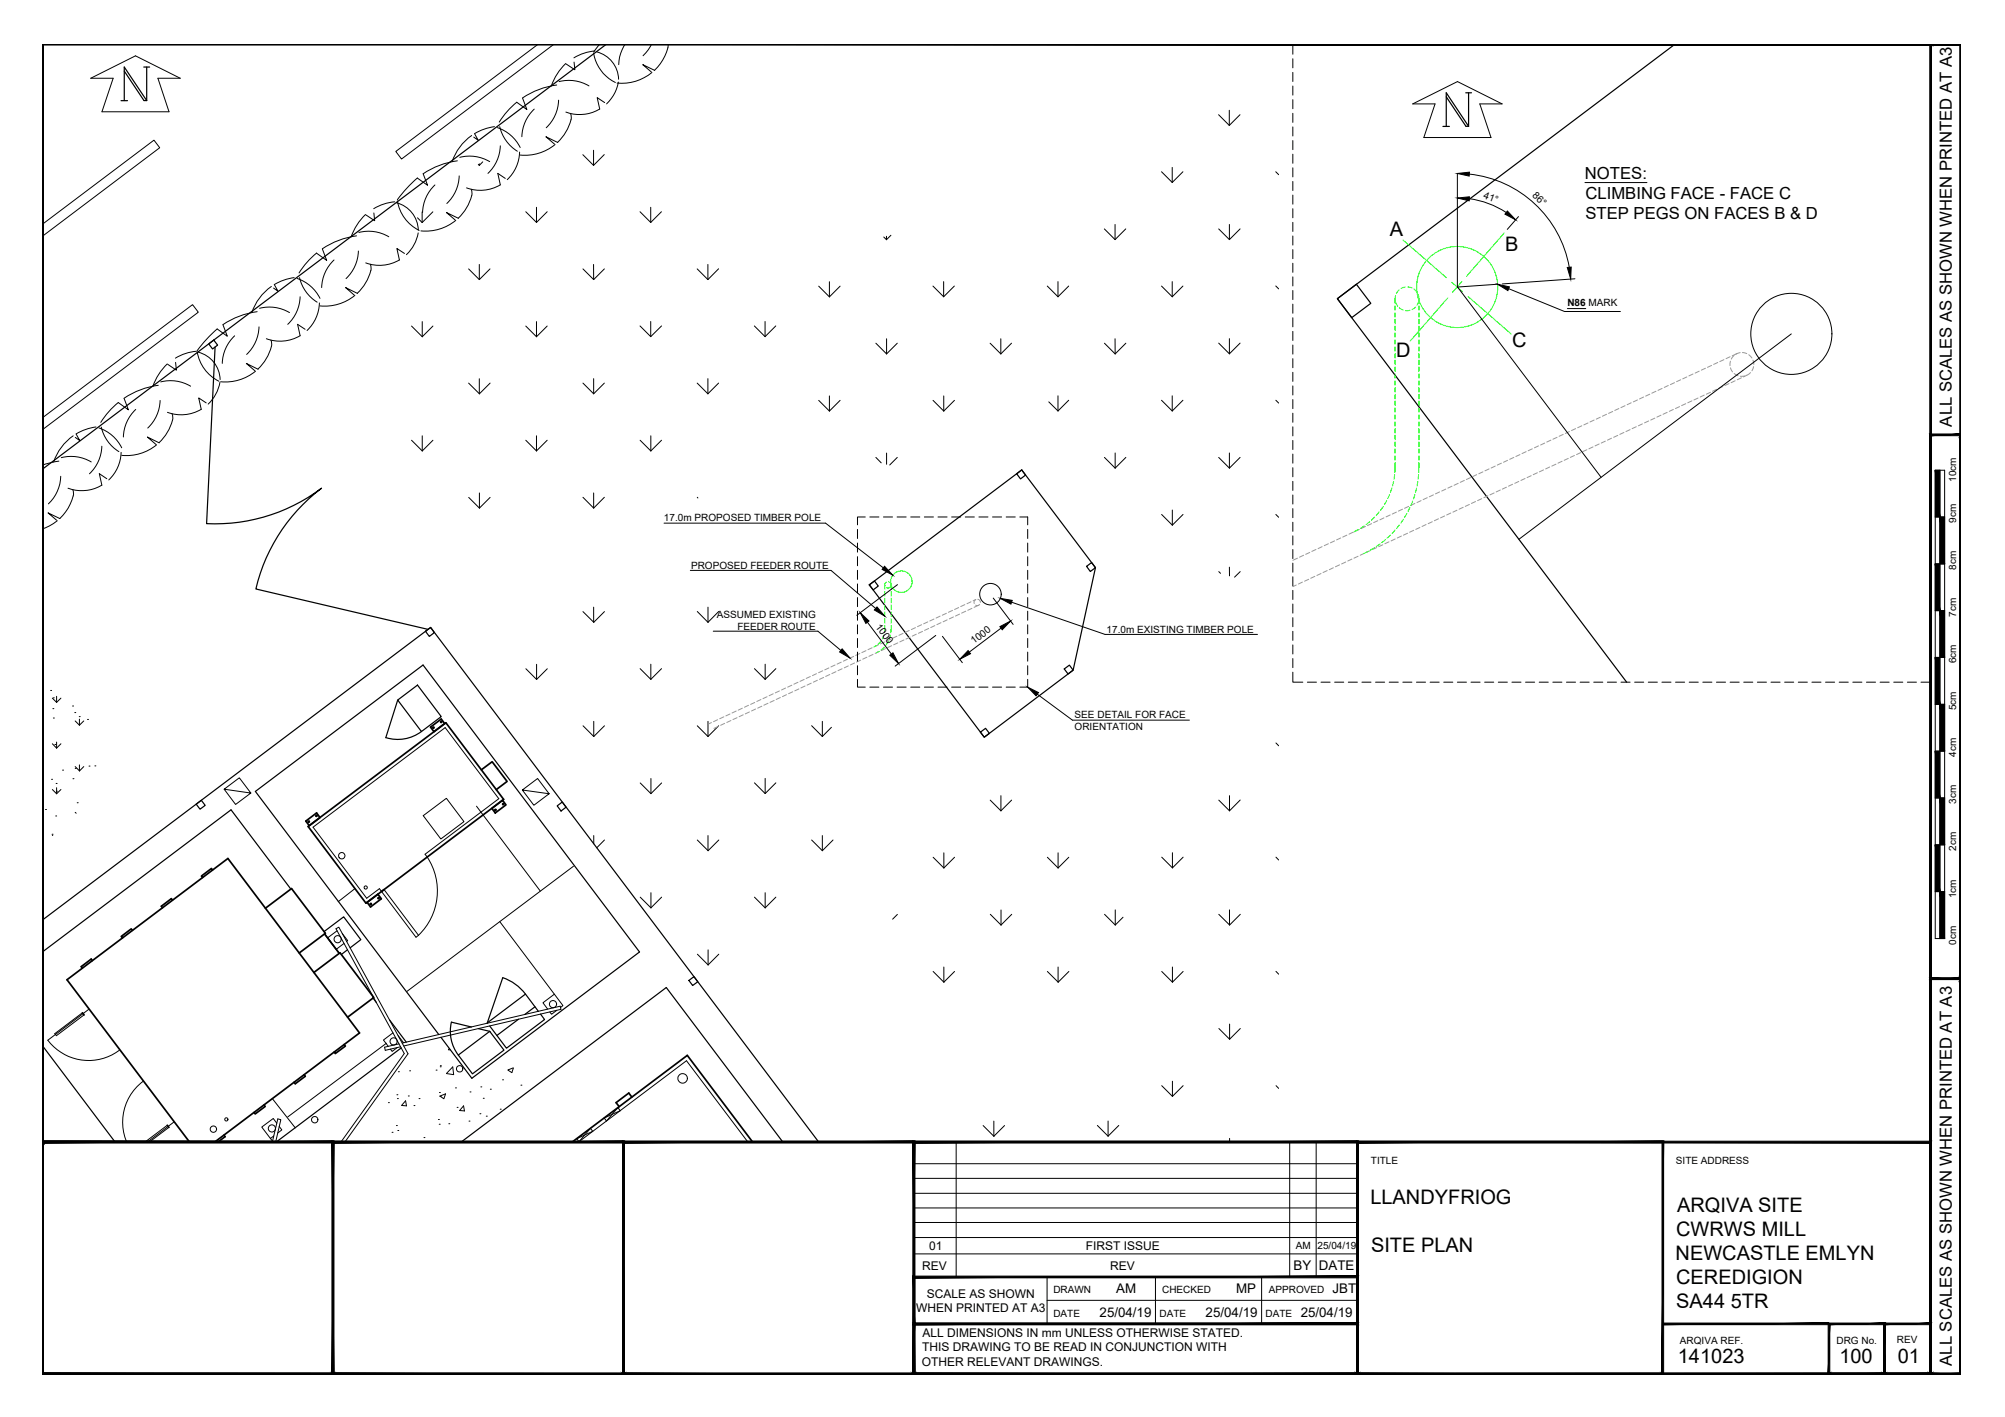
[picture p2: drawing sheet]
<svg xmlns="http://www.w3.org/2000/svg" width="420mm" height="297mm" viewBox="0 0 420 297" stroke-linecap="round" stroke-linejoin="round" font-family="sans-serif">
<!-- layer: LIGHTNING PROTECTION - EARTHING -->
<path d="M47 165.4l5.6 .8-2.4-3.2-3.2 2.4 2.4 3.2 3.2-2.4M99.9 169l13.3 17.8M109.5 165.6l5.6 .8-2.4-3.2-3.2 2.4 2.4 3.2 3.2-2.4M74.4 186.3l-3.5 2.7M104.7 193.2l11.5 15.2M120.2 181.6l-34.9 26.2M81 218.7l-20.7 15.4M56.7 238.7l.4 .5M57.1 230.3l4.8 6.1" fill="none" stroke="#000" stroke-width=".21"/>
<!-- layer: HATCH -->
<g fill="none" stroke="#000" stroke-width=".21">
<path d="M100.2 34.5l.2 .2M100.4 34.3v.4M101.2 33.9l-.8 .8M122.1 32.4l2.3 2.3M124.4 31.5v3.2M126.6 32.4l-2.2 2.3M243.4 36l2.2 2.2M245.6 35.1v3.2M247.9 36l-2.3 2.2M255.4 24l2.2 2.3M257.6 23.1v3.2M259.8 24l-2.2 2.3"/>
<path d="M267.3 36l.7 .6M87.5 45.7l1 1M88.5 44.4v2.3M90.7 44.4l-2.2 2.3M98.2 56.4l2.2 2.2M100.4 55.4v3.2M102.7 56.4l-2.3 2.2M110.2 44.4l2.2 2.2M112.4 43.5v3.1M114.7 44.4l-2.3 2.2M122.2 56.4l2.2 2.2M124.4 55.4v3.2"/>
<path d="M126.6 56.4l-2.2 2.2M134.1 44.4l2.3 2.2M136.4 43.5v3.1M138.6 44.4l-2.2 2.2M146.1 56.4l2.2 2.2M148.3 55.4v3.2M150.6 56.3l-2.3 2.3M171.6 60l2.2 2.2M173.8 59.1v3.1M176.1 60l-2.3 2.2M185.2 49.7l.6 .5M185.8 49.5v.7"/>
<path d="M186.7 49.3l-.9 .9M195.5 60l2.2 2.2M197.7 59v3.2M200 60l-2.3 2.2M219.5 60l2.2 2.2M221.7 59v3.2M224 60l-2.3 2.2M231.4 48l2.3 2.2M233.7 47.1v3.1M235.9 48l-2.2 2.2M243.4 60l2.2 2.2M245.6 59v3.2"/>
<path d="M247.9 60l-2.3 2.2M255.4 48l2.2 2.2M257.6 47.1v3.1M259.9 48l-2.3 2.2M267.3 59.9l.7 .7M86.2 68.3l2.3 2.3M88.5 67.4v3.2M90.7 68.3l-2.2 2.3M100.4 79.4v3.2M110.2 68.3l2.2 2.3M112.4 67.4v3.2M114.7 68.3l-2.3 2.3"/>
<path d="M124.4 79.4v3.2M134.1 68.3l2.3 2.3M136.4 67.4v3.2M138.6 68.3l-2.2 2.3M148.3 79.4v3.2M158.1 68.3l2.2 2.3M160.3 67.4v3.2M162.6 68.3l-2.3 2.3M183.5 71.9l2.3 2.3M185.8 71v3.2M188 71.9l-2.2 2.3M207.5 71.9l2.2 2.3"/>
<path d="M209.7 71v3.2M212 71.9l-2.3 2.3M231.4 71.9l2.3 2.3M233.7 71v3.2M235.9 71.9l-2.2 2.3M255.4 71.9l2.2 2.3M257.6 71v3.2M259.9 71.9l-2.3 2.3M86.2 92.3l2.3 2.2M88.5 91.4v3.1M90.7 92.3l-2.2 2.2M98.2 80.3l2.3 2.3 2.2-2.3"/>
<path d="M110.2 92.3l2.2 2.2M112.4 91.4v3.1M114.7 92.3l-2.3 2.2M122.2 80.3l2.2 2.3M126.6 80.3l-2.2 2.3M134.1 92.3l2.3 2.2M136.4 91.4v3.1M138.6 92.3l-2.2 2.2M146.1 80.3l2.2 2.3M150.6 80.3l-2.3 2.3M171.6 83.9l2.2 2.3M173.8 83v3.2"/>
<path d="M176.1 83.9l-2.3 2.3M183.5 95.9l1.2 1.1M185.8 95v2.3M188 95.9l-1.6 1.6M195.5 83.9l2.3 2.3M197.8 83v3.2M200 83.9l-2.2 2.3M219.8 84.2l1.9 1.9M221.7 83v3.1M224 83.9l-2.3 2.2M231.4 95.9l2.3 2.2M233.7 95v3.1"/>
<path d="M235.9 95.9l-2.2 2.2M243.4 83.9l2.2 2.2M245.6 83v3.1M247.9 83.9l-2.3 2.2M255.4 95.9l2.2 2.2M257.6 95v3.1M259.9 95.9l-2.3 2.2M267.4 83.9l.6 .6M98.2 104.3l2.3 2.2M100.5 103.3v3.2M102.7 104.3l-2.2 2.2M122.2 104.2l2.2 2.3"/>
<path d="M124.4 103.3v3.2M126.6 104.2l-2.2 2.3M146.1 104.2l.1 .2M243.4 107.8l2.3 2.3M245.7 106.9v3.2M247.9 107.8l-2.2 2.3M255.4 119.8l.4 .4M257.6 118.9v1.8M259.9 119.8l-1.2 1.2M267.4 107.8l.6 .6M112.4 139.3v3.1M122.2 128.2l2.2 2.3"/>
<path d="M124.4 127.3v3.2M126.7 128.2l-2.3 2.3M136.4 139.2v3.2M146.1 128.2l2.3 2.3M148.4 127.3v3.2M150.6 128.2l-2.2 2.3M160.3 139.2v3.2M10.6 144.7h.1M11 155.9l.9 .9M11 146.3l.9 .9M11.1 148.5h.1M11.2 146.3h.1"/>
<path d="M11.2 150.5h.1M11.5 156.1h.1M11.9 146v1.2M11.9 155.6v1.2M12.8 146.3l-.9 .9M12.8 155.9l-.9 .9M15.2 148h.1M15.7 149.4h.1M15.8 151.1l.8 .9M16.6 150.2h.1M16.6 150.7v1.3M17.6 151.1l-1 .9"/>
<path d="M18.3 150.8h.1M110.2 140.2l2.2 2.2M114.7 140.2l-2.3 2.2M122.2 152.1l2.2 2.3M124.4 151.2v3.2M126.7 152.1l-2.3 2.3M134.1 140.2l2.3 2.2M138.6 140.2l-2.2 2.2M146.1 152.1l2.3 2.3M148.4 151.2v3.2M150.6 152.1l-2.2 2.3M158.1 140.2l2.2 2.2"/>
<path d="M162.6 140.2l-2.3 2.2M170.1 152.1l2.2 2.3M172.3 151.2v3.2M174.2 152.5l-1.9 1.9M267.4 155.7l.6 .6M9.5 169.7h.1M10.8 163.4h.1M10.9 174.9h.1M11 175.1l.1 .1M11 165.5l.9 .9M11.7 171h.1M11.8 164.2h.1"/>
<path d="M11.8 165.9h.1M11.9 165.1v1.3M12.8 165.5l-.9 .9M13.1 161.4h.1M15.3 163.2h.1M15.8 161.1h.1M15.8 170.3l.2 .2M15.8 160.7l.9 .9M16.2 168.3h.1M16.6 160.3v1.3M17.6 160.7l-.9 .9M18.7 160.6h.1"/>
<path d="M19.9 160.5h.1M88.7 171l4.8-3.7 3.7 4.9-4.8 3.7zM124.4 175.2v1.7M126.7 176.1l-1.6 1.6M134.2 164.1l2.2 2.3M136.4 163.2v3.2M138.6 164.1l-2.2 2.3M146.1 176.1l2.3 2.2M148.4 175.2v3.1M150.6 176.1l-2.2 2.2M158.1 164.1l2.2 2.2M160.3 163.2v3.1"/>
<path d="M162.6 164.1l-2.3 2.2M170.1 176.1l2.2 2.2M172.3 175.2v3.1M174.6 176.1l-2.3 2.2M195.5 179.7l2.3 2.2M197.8 178.8v3.1M200 179.7l-2.2 2.2M207.5 167.7l2.2 2.3M209.7 166.8v3.2M212 167.7l-2.3 2.3M219.5 179.7l2.2 2.2M221.7 178.8v3.1"/>
<path d="M224 179.7l-2.3 2.2M243.4 179.7l2.3 2.2M245.7 178.8v3.1M247.9 179.7l-2.2 2.2M255.4 167.7l2.2 2.3M257.6 166.8v3.2M259.9 167.7l-2.3 2.3M267.4 179.7l.6 .6M134.2 188.1l2.2 2.2M136.4 187.1v3.2M138.6 188.1l-2.2 2.2M148.4 199.1v3.2"/>
<path d="M158.1 188.1l2.2 2.2M160.3 187.1v3.2M162.6 188.1l-2.3 2.2M188.1 191.7l-1 1M207.5 191.7l2.3 2.2 2.2-2.2M209.8 190.8v3.1M231.5 191.7l2.2 2.2M233.7 190.7v3.2M235.3 192.3l-1.6 1.6M255.4 191.7l2.3 2.2M257.6 190.7v3.2M259.9 191.7l-2.2 2.2"/>
<path d="M94.2 219.8l-.2 .2 .4 .1M146.1 200l2.3 2.3M150.6 200l-2.2 2.3M195.5 203.6l2.3 2.3M197.8 202.7v3.2M200 203.6l-2.2 2.3M219.5 203.6l2.2 2.3 2.3-2.3M221.7 202.7v3.2M243.4 203.6l2.3 2.3M245.7 202.7v3.2M247.9 203.6l-2.2 2.3M255.4 215.6l2.3 2.2"/>
<path d="M257.7 214.7v3.1M259.9 215.6l-2.2 2.2M267.4 203.6l.6 .6M81.4 231.1h.1M82.2 237.4h.1M83.1 235.9h.1M83.2 229.5h.1M83.3 230.3h.1M83.4 237h.1M83.5 224.7h.1M85 230.8l.2 1-1-.1zM85.6 229.7h.1"/>
<path d="M85.8 224.5h.1M86.7 231.8h.1M87.8 230.3h.1M88.8 238.5h.1M91.4 224.3h.1M91.9 234.7h.1M92 235.7h.1M92.1 229h.1M92.2 229.8l1.2-.5-.4 1zM92.2 229.8h.1M92.3 223.6h.1M92.3 223.4h.1"/>
<path d="M93.6 225l1.3-1.3 .2 1.6-1.5-.3M94.1 235.6h.1M95.4 228h.1M95.8 232.1h.1M97.3 232.9l-1-.1 .8-1 .2 1.1M98.3 235h.1M98.5 228.9h.1M100.6 233.5h.1M100.8 227.8h.1M101.3 230.2h.1M101.9 234h.1M102.8 228.3h.1"/>
<path d="M104.8 232.5h.1M105.3 226.4h.1M107.5 223.9l-1.1 .4 .9 .6 .3-1M109.2 227.5h.1M206 235.9l2.3 2.3M208.3 235v3.2M210.5 235.9l-2.2 2.3M230 235.9l2.2 2.3M232.2 235v3.2M234.4 235.9l-2.2 2.3M243.4 227.6l2.3 2.2M245.7 226.7v3.1"/>
<path d="M247.9 227.6l-2.2 2.2M257.7 238.6v.8M267.4 227.6l.6 .6"/>
</g>
<!-- layer: FENCE PLAN -->
<g fill="none" stroke="#000" stroke-width=".25">
<path d="M127.1 9.3l-118.2 89M351 9.3l-70.7 53.3 60.6 80.4M43.7 72.1l1.1-.8 .8 1-1.1 .9zM45.1 72.7l-1.8 37.1a37 37 0 0 0 24.1-7.5 37 37 0 0 0-13.8 21.2l36.1 8.4M280.3 62.6l3.9-3 3.1 4-4 3zM213 99.3l1.1-.8 .8 1.1-1 .8zM227.7 118.7l1.1-.8 .8 1.1-1.1 .8zM89.2 132.3l1-.8 .8 1.1-1 .8zM182.2 122.6l31.9-24.1 15.5 20.5-4.7 21.5-18.6 14zM182.2 122.6l1-.8 .9 1.1-1.1 .8zM205.5 153.5l1-.8 .8 1-1 .8zM223 140.2l1.1-.8 .8 1.1-1.1 .8z"/>
<path d="M41.1 168.6l1.1-.8 .8 1-1.1 .8zM116.8 168.9l1-.8 .8 1.1-1 .8zM8.9 192.8l81.3-61.3 81.3 107.9M144.4 205.5l1-.8 .8 1.1-1.1 .8z"/>
</g>
<!-- layer: FOUNDATIONS -->
<path d="M60.9 186.4l-12.5-16.6-39.5 29.7M67.9 195.3l4.1-3.1 3.6 4.8-2.2 1.7M68 195.8l3.1 4M72.8 199.1l-1.3 1M8.9 219.3l15.2 20.1M78.2 209.2l.7 1M81.6 213.8l3.5 4.7M84.1 219.7l-26.2 19.7M92 216.9l-38.5-51 35.2-26.5 45.3 60.2-35.1 26.4-6.5-8.6M96.7 239.4l42.9-32.4 24.4 32.4" fill="none" stroke="#000" stroke-width=".25"/>
<!-- layer: WALL EXTERNAL -->
<g fill="none" stroke="#000" stroke-width=".36">
<path d="M93.2 151.7l-.7-1-2.3 1.7 .7 1M64.1 172.1l2.2-1.7 .8 1-2.3 1.7zM64.6 173.2l28.8-21.7 12.1 16.1-28.8 21.7zM100.9 161.4l2.2-1.7 3.2 4.1-2.3 1.7M103.1 169.5l2.2-1.8 .7 1-2.2 1.7zM27.8 195l-.3-.3-2.1 1.6 .3 .3M36.1 188.7l-.2-.3-2.1 1.6 .2 .3M44.5 182.4l-.2-.3-2.1 1.5 .2 .4M55.6 190.4l5.5-4.1 7.1 9.3-5.5 4.2M68 195.8l3.1 4M76.9 189.1l2.3-1.6 .7 .9-2.3 1.7zM80.5 186.5l-.5 .4"/>
<path d="M17.3 212.3l.3 .4M19.4 201.4l-.3-.4-2.1 1.6 .3 .3M65.8 203.9l5.5-4.2 7 9.4-5.5 4.1M72.1 218.9l.3 .4-2.1 1.6-.3-.4M35.1 235.9l.3 .4M39.7 239.4l-25.7-34 33.8-25.4 27.5 36.5-30.3 22.9M46.9 238l.3 .3-1.5 1.1M55.3 231.6l.3 .3-2.1 1.6-.3-.3M63.7 225.3l.3 .3-2.1 1.6-.3-.3M119.9 239.4l24.1-18.2 13.7 18.2M132.4 230l-.6-.9-2.7 2 .7 .9"/>
<circle cx="90.8" cy="152.5" r=".12"/>
<circle cx="92.5" cy="151.3" r=".12"/>
<circle cx="64.7" cy="172.2" r=".12"/>
<circle cx="66.3" cy="171" r=".12"/>
<circle cx="103.8" cy="169.8" r=".12"/>
<circle cx="105.4" cy="168.6" r=".12"/>
<circle cx="77.7" cy="189.5" r=".12"/>
<circle cx="79.3" cy="188.3" r=".12"/>
</g>
<!-- layer: DUCTS -->
<g fill="none" stroke="#000" stroke-width=".21">
<circle cx="71.6" cy="179.4" r=".67"/>
<circle cx="76.6" cy="186" r=".33"/>
<circle cx="44.7" cy="236.7" r=".67"/>
<circle cx="47.4" cy="234.7" r=".33"/>
<circle cx="66" cy="234.7" r=".66"/>
<circle cx="96.3" cy="224" r=".67"/>
<circle cx="143" cy="226.1" r="1"/>
</g>
<!-- layer: WALL INTERNAL -->
<path d="M89.5 179.7l-.4-.6 15.4-11.7-11.2-14.9-27.7 20.9 11.2 14.9 2.7-2 .5 .6M120.9 238.7l.4 .6 2.4-2.8 .5 .7zM121.3 239.4l22.6-17 12.8 17M126.6 234.4l.5 .6 2.4-2.8 .5 .6z" fill="none" stroke="#000" stroke-width=".21"/>
<!-- layer: DOORS WINDOWS -->
<path d="M89.5 179.7a12.9 12.9 0 0 1-1.8 16.4M80.5 186.5l7.2 9.6-.5 .4-7.2-9.6M17.3 212.3l-5.8 4.4 .3 .4 5.8-4.4M18.6 211.6l-8.6 6.5a10.7 10.7 0 0 0 15 2.1M30 226.7a10.7 10.7 0 0 0-3.4 12.7M35.1 235.9l-4.7 3.5M35.4 236.3l-4.1 3.1M36.4 235.2l-5.5 4.2" fill="none" stroke="#000" stroke-width=".21"/>
<!-- layer: CABINET -->
<path d="M83.3 146.7l4.2-3.1 5 6.6-4.2 3.2zM83.3 146.7l-2.5 7.9M88.3 153.3a8.3 8.3 0 0 1-7.4 1.3M98.8 215.3l-4.2-1a8.3 8.3 0 0 0 1.4 6.9M100.2 215.6l2.4 .6M108.7 213.7l-4.6 3.4M110.1 208.4a10 10 0 0 0-4.7-3.5l-3.3 9.5M112.1 211.1l-2.1 1.6M112.8 212l-2.7-3.6-7.9 6.1M113.3 212.6l.8 1.1-8 6-3.5-4.6M96 221.2l6.6-5 3 3.9-6.6 5z" fill="none" stroke="#000" stroke-width=".25"/>
<!-- layer: GANTRY -->
<g fill="none" stroke="#000" stroke-width=".21">
<path d="M70.6 195.1l-1.9 1.5 1.7 2.4 1.7-1.2M71.7 195.7l1.2 1.5-.3 .2M82.3 216.5l-1.9 1.5 1 1.4M83.3 219.6l-1.1 .8-.4-.5M83.4 217.1l1.2 1.5M83.6 218.8l-3 .7 .1 .7 3.2-.8M84.3 218.7l33.1-7.8 .1 .7-32.9 7.7M116.7 211.8l-1.1 .8-.4-.5M117.5 211.2l.5-.4-1.8-2.4-2.4 1.8 1 1.3M57.1 239.4l1.1-4.9 .7 .2-1.1 4.7M58 235.5l-.7-1-2.5 1.8 1.9 2.4 .7-.6M58.5 236.1l.6 .8-.9 .6"/>
<path d="M71.5 239.4l13.2-18.5-14.3-26.2 .6-.3 14.5 26.5-13.2 18.5"/>
<circle cx="70.8" cy="196.9" r=".75"/>
<circle cx="82.5" cy="218.3" r=".75"/>
<circle cx="115.9" cy="210.5" r=".75"/>
<circle cx="57" cy="236.5" r=".75"/>
</g>
<!-- layer: LANDSCAPING -->
<g fill="none" stroke="#000" stroke-width=".21">
<path d="M116.7 17.8a16.8 16.8 0 0 0-7.2 2.7l.9 2.5-2.1-1.6a16.3 16.3 0 0 0-3.7 4.2M117.2 17.1a8.2 8.2 0 0 1 6.2 .9M118.5 13.3a11.8 11.8 0 0 0-3 4.7M120.3 13l.2 1.6-1.9-1.2M124.4 11.1a8.5 8.5 0 0 0 4.6 6.2M124.7 10.7l-2 .3-2.4 1.1M125.1 10.9a6.1 6.1 0 0 1 4.5 5.7M125.7 9.3l-1.3 1.6M129.6 17.2l-.7 2.2-.8 1.2-1 1.2M131 9.3l-.3 .4a8.4 8.4 0 0 0-1 3.8M136.5 9.3l-.7 1.2-1 1.2M136.6 15.2a9.9 9.9 0 0 1-7.3 2.2"/>
<path d="M137.2 14.8l-2.5-1.3 1.8 1.6M140 9.3a8.8 8.8 0 0 1-2.9 5.5M87.5 37.3a27.6 27.6 0 0 0-4.2 4.6M91.1 38.8a8.2 8.2 0 0 0-2.5 5.8M95.8 33.7a16.8 16.8 0 0 0-7.1 2.7l.9 2.4-2.1-1.5M96.2 36.9a8.2 8.2 0 0 1-2.6 5.8M96.3 33a8.2 8.2 0 0 1 6.3 .9M98.7 39.7l.2 .3a6.9 6.9 0 0 1-1.9 4.7l-1 1M98.8 28.4a10.8 10.8 0 0 0-4.1 5.5M99.4 28l.8 1.4-.9-.7M103.6 26.6l-2.4 .6-1.7 .8M104.2 26.8a8.2 8.2 0 0 1 4.8 4.1"/>
<path d="M104.7 26.6a8.2 8.2 0 0 0 3.7 5.1M104.8 30.6a8.2 8.2 0 0 1-2.5 5.7M105.9 37.4l-1.6-1.1 .6 2.4a8.2 8.2 0 0 1-7.1 .7M108.9 31.9a8.2 8.2 0 0 1-2.6 5.8M111.9 22.9a8.2 8.2 0 0 0-2.5 5.8M116.3 30.3a10 10 0 0 1-7.3 2.2M116.9 29.9l-2.5-1.2 1.8 1.5M117.1 21a8.2 8.2 0 0 1-2.6 5.8M119.5 23.8l.2 .3a6.9 6.9 0 0 1-1.9 4.7l-1 1M126.7 21.5l-1.6-1 .6 2.4a8.2 8.2 0 0 1-7.1 .6M61.6 58.2l-2.4 .6-1.7 .9 .8 1.3-1-.6M62.3 58.4a8.2 8.2 0 0 1 4.8 4.1"/>
<path d="M62.8 58.2a8.2 8.2 0 0 0 3.7 5.1M67.5 52.2l1 2.4-2.2-1.6a16.8 16.8 0 0 0-3.6 4.2M70 54.5a8.2 8.2 0 0 0-2.6 5.8M74.7 49.4a16.8 16.8 0 0 0-7.1 2.8M75.1 52.6a8.2 8.2 0 0 1-2.6 5.8M75.2 48.7a8.2 8.2 0 0 1 6.3 .9M76.6 45a11.8 11.8 0 0 0-3 4.6M77.6 55.4l.1 .3a6.9 6.9 0 0 1-1.9 4.7l-.9 1.1M78.3 44.6l.2 1.7-1.8-1.2M82.7 42.3l-2.6 .6-1.8 .8M83.1 42.5a6.1 6.1 0 0 1 4.6 5.7M83.3 42.1a8.4 8.4 0 0 0 4.5 6.2"/>
<path d="M84.8 53.1l-1.6-1 .5 2.4a8.2 8.2 0 0 1-7.1 .6M87.6 48.8l-.7 2.2-.7 1.3-1 1.1M95.5 46.2a10 10 0 0 1-7.3 2.2M96.1 45.8l-2.5-1.2 1.8 1.5M35 76.3a11.8 11.8 0 0 0-3 4.7M36.8 76l.2 1.6-1.9-1.2M41.2 73.6l-2.6 .6-1.8 .9M41.3 73.7a8.4 8.4 0 0 0 4.6 6.2M41.6 73.8a6.1 6.1 0 0 1 4.5 5.8M49.2 70.4a8.2 8.2 0 0 0-2.6 5.8M53.5 77.8a10 10 0 0 1-7.3 2.2M53.9 65.3a16.5 16.5 0 0 0-7.2 2.8l.9 2.4-2.1-1.6a27.6 27.6 0 0 0-4.2 4.6"/>
<path d="M54.1 77.4l-2.5-1.2 1.8 1.5M54.3 68.5a8.2 8.2 0 0 1-2.6 5.8M54.4 64.6a8.2 8.2 0 0 1 6.3 .9M56.8 71.3l.1 .3a6.9 6.9 0 0 1-1.9 4.7l-.9 1.1M56.9 60.1a10.8 10.8 0 0 0-4.1 5.4M62.9 62.2a8.2 8.2 0 0 1-2.6 5.8M63.9 69l-1.5-1 .5 2.4a8.2 8.2 0 0 1-7.1 .6M66.9 63.5a8.2 8.2 0 0 1-2.6 5.8M74.4 61.9a10 10 0 0 1-7.3 2.2M74.9 61.5l-2.5-1.2 1.8 1.5M12.3 96.7l-3.4 .8M12.7 99.8a8.3 8.3 0 0 1-2.6 5.8"/>
<path d="M12.8 95.9a8.2 8.2 0 0 1 6.3 .9M15.3 91.4a10.8 10.8 0 0 0-4.1 5.4M15.9 91l.8 1.4-.9-.7M20.1 89.5l-2.4 .6-1.7 .9M20.7 89.7a8.2 8.2 0 0 1 4.8 4.2M21.2 89.5a8.2 8.2 0 0 0 3.7 5.2M21.3 93.5a8.2 8.2 0 0 1-2.6 5.8M25.4 94.8a8.2 8.2 0 0 1-2.6 5.8M26 83.5l.9 2.4-2.1-1.5a16.8 16.8 0 0 0-3.7 4.1M28.4 85.8a8.2 8.2 0 0 0-2.5 5.8M32.8 93.2a10 10 0 0 1-7.3 2.3M33.2 80.8a16.8 16.8 0 0 0-7.2 2.7"/>
<path d="M33.4 92.8l-2.5-1.2 1.8 1.6M33.6 83.9a8.2 8.2 0 0 1-2.6 5.8M33.7 80.1a8.2 8.2 0 0 1 6.2 .9M36 86.7l.2 .4a6.9 6.9 0 0 1-1.9 4.7l-1 1M43.2 84.5l-1.6-1.1 .6 2.4a8.2 8.2 0 0 1-7.1 .6M46.1 80.1l-.7 2.2-.8 1.3-1 1.1M12 109.2a9.7 9.7 0 0 1-3.1 1.6M12.6 108.7l-2.5-1.2 1.8 1.6M15.2 102.6l.2 .7v.7M15.3 104a9.8 9.8 0 0 1-2.8 4.7M22.4 100.4l-1.6-1.1 .5 2.4a8.2 8.2 0 0 1-7 .6"/>
</g>
<!-- layer: KERB TRACK ROAD -->
<path d="M112.8 9.3l-29.9 22.5 1.2 1.5 32-24M8.9 47l23.4-17.6 1.2 1.6-24.6 18.5M8.9 87.5l31.5-23.6 1.2 1.5-32.7 24.6" fill="none" stroke="#000" stroke-width=".21"/>
<!-- layer: TOWER MAST -->
<g fill="none" stroke="#000" stroke-width=".21">
<circle cx="375.4" cy="70" r="8.5"/>
<circle cx="207.6" cy="124.6" r="2.25"/>
</g>
<!-- layer: PROPOSED OTHER USER 1 -->
<g fill="none" stroke="#0f0" stroke-width=".21">
<circle cx="305.4" cy="60.2" r="8.5"/>
<circle cx="188.9" cy="121.9" r="2.25"/>
</g>
<!-- layer: PROPOSED OTHER USER 2 ANCILLARY -->
<g fill="none" stroke="#989898" stroke-width=".21">
<path d="M352.2 79.6l-.9 .4M353.5 79l-.9 .4M354.8 78.4l-.9 .4M356.1 77.8l-.9 .4M357.4 77.2l-.9 .4M358.7 76.6l-.9 .4M360 76l-.9 .4M361.3 75.4l-.9 .4M362.5 74.8l-.8 .4M362.6 75.7l-.1 .9M362.6 77.1l.5 .9M363.4 74.5l-.6 .8"/>
<path d="M363.4 78.3l.8 .5M363.6 79.8l-.8 .4M364 74.1l-1 .5M364.7 73.9l-.9 .4M364.9 79.2l-.8 .4M365.1 73.9l.9 .2M365.6 78.8l-.9 .1M366.5 74.4l.6 .7M366.8 78.1l-1.5 .9M367.3 75.5l.2 .9M367.5 76.9l-.4 .8M309.4 99.5l-.8 .4"/>
<path d="M310.8 98.9l-.9 .4M312 98.3l-.8 .4M313.3 97.7l-.8 .4M314.6 97.1l-.8 .4M315.9 96.5l-.8 .4M317.2 95.9l-.8 .4M318.5 95.3l-.8 .4M319.8 94.7l-.9 .4M320.9 99.7l-.9 .4M321.1 94.1l-.9 .4M322.2 99.1l-.9 .4M322.4 93.5l-.9 .4"/>
<path d="M323.5 98.5l-.9 .4M323.7 92.9l-.9 .4M324.7 97.9l-.8 .4M325 92.3l-.9 .4M326.1 97.3l-.9 .4M326.3 91.7l-.9 .4M327.3 96.7l-.8 .4M327.6 91.1l-.9 .4M328.6 96.1l-.8 .4M328.9 90.5l-.9 .4M329.9 95.5l-.8 .4M330.2 89.9l-.9 .4"/>
<path d="M331.2 94.9l-.8 .4M331.5 89.3l-.9 .4M332.5 94.3l-.8 .4M332.8 88.7l-.9 .4M333.8 93.7l-.8 .4M334.1 88.1l-.9 .4M335.1 93.1l-.9 .4M335.4 87.5l-.9 .4M336.4 92.5l-.9 .4M336.7 86.8l-.9 .4M337.7 91.9l-.8 .4M338 86.3l-.9 .4"/>
<path d="M339 91.3l-.9 .4M339.2 85.6l-.8 .4M340.3 90.7l-.9 .4M340.5 85l-.8 .4M341.6 90.1l-.9 .4M341.8 84.4l-.8 .4M342.9 89.5l-.9 .4M343.1 83.8l-.8 .4M344.2 88.9l-.9 .4M344.4 83.2l-.8 .4M345.5 88.2l-.9 .4M345.7 82.6l-.8 .4"/>
<path d="M346.8 87.7l-.9 .4M347 82l-.9 .4M348.1 87l-.9 .4M348.3 81.4l-.9 .4M349.4 86.4l-.9 .4M349.6 80.8l-.9 .4M350.7 85.8l-.9 .4M350.9 80.2l-.9 .4M352 85.2l-.9 .4M353.3 84.6l-.9 .4M354.5 84l-.8 .4M355.8 83.4l-.8 .4"/>
<path d="M357.1 82.8l-.8 .4M358.4 82.2l-.8 .4M359.7 81.6l-.8 .4M361 81l-.8 .4M362.3 80.4l-.9 .4M271.9 117l-1 .5M273.2 116.4l-.9 .4M274.5 115.8l-.9 .4M275.8 115.2l-.9 .4M277.1 114.6l-.9 .4M278.1 119.6l-.9 .4M278.4 114l-.9 .4"/>
<path d="M279.4 119l-.8 .4M279.7 113.4l-.9 .4M280.7 118.4l-.8 .4M281 112.8l-.9 .4M282 117.8l-.9 .4M282.2 112.2l-.8 .4M283.3 117.2l-.9 .4M283.5 111.6l-.8 .4M284.6 116.6l-.9 .4M284.8 111l-.8 .4M285.9 116l-.9 .4M286.1 110.4l-.8 .4"/>
<path d="M287.2 115.4l-.9 .4M287.4 109.8l-.8 .4M288.5 114.8l-.9 .4M288.7 109.2l-.8 .4M289.8 114.2l-.9 .4M290 108.6l-.8 .4M291.1 113.6l-.9 .4M291.3 108l-.8 .4M292.4 113l-.9 .4M292.6 107.4l-.9 .4M293.7 112.4l-.9 .4M293.9 106.7l-.9 .4"/>
<path d="M295 111.8l-.9 .4M295.2 106.2l-.9 .4M296.3 111.2l-.9 .4M296.5 105.5l-.9 .4M297.5 110.6l-.8 .4M297.8 104.9l-.9 .4M298.8 110l-.8 .4M299.1 104.3l-.9 .4M300.2 109.4l-.9 .4M300.4 103.7l-.9 .4M301.4 108.8l-.8 .4M301.7 103.1l-.9 .4"/>
<path d="M302.7 108.2l-.8 .4M303 102.5l-.9 .4M304 107.5l-.8 .5M304.3 101.9l-.9 .4M305.3 107l-.8 .4M305.6 101.3l-.9 .4M306.6 106.3l-.8 .4M306.9 100.7l-.9 .4M307.9 105.7l-.8 .5M308.2 100.1l-.9 .4M309.2 105.1l-.9 .4M310.5 104.5l-.9 .4"/>
<path d="M311.8 103.9l-.9 .4M313.1 103.3l-.9 .4M314.4 102.7l-.9 .4M315.7 102.1l-.9 .4M317 101.5l-.9 .4M318.3 100.9l-.9 .4M319.6 100.3l-.9 .4M175 139.4l-.9 .4M176.3 138.8l-.9 .4M177.6 138.2l-.9 .4M177.8 139.6l-.9 .4M178.9 137.6l-.9 .4"/>
<path d="M179.1 139l-.9 .4M180.2 137l-.9 .4M180.4 138.4l-.9 .4M181.5 136.4l-.9 .4M181.7 137.8l-.9 .4M182.8 135.8l-.9 .4M183 137.2l-.9 .4M184.1 135.2l-.9 .4M184.2 136.6l-.8 .4M185.4 134.6l-.9 .4M185.5 136l-.8 .4M186.7 134l-.9 .4"/>
<path d="M186.8 135.4l-.8 .4M187.9 133.4l-.8 .4M188.1 134.8l-.8 .4M189.2 132.8l-.8 .4M189.4 134.2l-.8 .4M190.5 132.2l-.8 .4M190.7 133.6l-.8 .4M191.8 131.6l-.8 .4M192 132.9l-.8 .5M193.1 131l-.8 .4M193.3 132.4l-.8 .4M194.4 130.4l-.8 .4"/>
<path d="M194.6 131.7l-.9 .4M195.7 129.8l-.9 .4M195.9 131.1l-.9 .5M197 129.2l-.8 .4M197.2 130.5l-.9 .4M198.3 128.6l-.9 .4M198.5 129.9l-.9 .4M199.6 128l-.9 .4M199.8 129.3l-.9 .4M200.9 127.4l-.9 .4M201.1 128.7l-.9 .4M202.2 126.7l-.9 .4"/>
<path d="M202.4 128.1l-.9 .4M203.5 126.2l-.9 .4M203.7 127.5l-.9 .4M204.5 125.7a.63 .63 0 0 0-.3 .8M204.5 125.7l-.6 .2M204.9 125.6l.4 .2 .2 .5M205.1 126.9l-1 .4M205.3 126.7a.63 .63 0 0 1-.8 .2M271.6 122.6l-.7 .4M272.9 122l-.8 .4M274.2 121.4l-.8 .4M275.5 120.8l-.8 .4"/>
<path d="M276.8 120.2l-.8 .4M149.1 151.5l-.6 .2M150.4 150.9l-.9 .4M150.6 152.3l-1 .4M151.7 150.3l-.9 .4M151.9 151.6l-.9 .4M153 149.7l-.9 .4M153.2 151l-.9 .4M154.3 149.1l-.9 .4M154.5 150.5l-.9 .3M155.6 148.5l-.9 .4M155.8 149.8l-.9 .4"/>
<path d="M156.9 147.8l-.9 .5M157 149.2l-.8 .4M158.2 147.3l-.9 .4M158.3 148.6l-.8 .4M159.5 146.6l-.9 .4M159.6 148l-.8 .4M160.7 146.1l-.8 .4M160.9 147.4l-.8 .4M162 145.4l-.8 .4M162.2 146.8l-.8 .4M163.3 144.8l-.8 .4M163.5 146.2l-.8 .4"/>
<path d="M164.6 144.2l-.8 .4M164.8 145.6l-.8 .4M165.9 143.6l-.8 .4M166.1 145l-.8 .4M167.2 143l-.8 .4M167.4 144.4l-.9 .4M168.5 142.4l-.9 .4M168.7 143.8l-.9 .4M169.8 141.8l-.9 .4M170 143.2l-.9 .4M171.1 141.2l-.8 .4M171.3 142.6l-.9 .4"/>
<path d="M172.4 140.6l-.9 .4M172.6 142l-.9 .4M173.7 140l-.9 .4M173.9 141.4l-.9 .4M175.2 140.8l-.9 .4M176.5 140.2l-.9 .4"/>
</g>
<g fill="none" stroke="#0f0" stroke-width=".21">
<path d="M294 50.3l9.1 7.9M304.2 59.2l2.3 2M306.3 59l-1.9 2.3M315.2 48.9l-7.9 9M292.3 62.6v1M292.3 64.1v.9M292.3 65.5v1M292.3 66.9v1M292.3 68.4v.9M292.3 69.8v.9M292.3 71.2v1M292.3 72.6v1"/>
<path d="M292.3 74.1v.9M292.3 75.5v1M292.3 76.9v1M292.3 78.4v.9M292.3 79.8v1M292.4 61.9v1M292.4 63.4l.5 .8M293.2 60.7l-.6 .8M293.2 64.5l.9 .5M294.5 60.2l-.9 .3M295 60.2l.9 .2M295.5 65l-1 .1"/>
<path d="M296.3 60.6l.7 .7M296.7 64.3l-.8 .6M297.2 61.7l.2 1.9M297.3 63.1l-.3 .9M297.4 64.1v.9M297.4 65.5v1M297.4 66.9v1M297.4 68.4v.9M297.4 69.8v.9M297.4 71.2v1M297.4 72.6v1M297.4 74.1v.9"/>
<path d="M297.4 75.5v1M297.4 76.9v1M297.4 78.4v.9M297.4 79.8v1M303.4 62.4l-7.9 9.1M307.6 62.1l9.1 7.9M292.3 99.5l-.2 1M292.3 96.9v2.1M292.3 81.2v1M292.3 82.7v.9M292.3 84.1v.9M292.3 85.5v1"/>
<path d="M292.3 86.9v1M292.3 88.4v.9M292.3 89.8v1M292.3 91.2v1M292.3 92.7v.9M292.3 94.1v.9M292.3 95.5v1M297.3 99.5l-.1 .9M297.4 96.9l-.1 2.1M297.4 81.2v1M297.4 82.7v.9M297.4 84.1v.9"/>
<path d="M297.4 85.5v1M297.4 86.9v1M297.4 88.4v.9M297.4 89.8v1M297.4 91.2v1M297.4 92.7v.9M297.4 94.1v.9M297.4 95.5v1M284.7 111l-1 .5M285.9 110.2l-.8 .5M286.8 115.5l-1 .5M287 109.4l-.7 .6"/>
<path d="M288 114.8l-.8 .5M288.1 108.4l-.7 .7M289 107.3l-.6 .7M289.2 114l-.8 .6M289.9 106.2l-.6 .8M290.3 113.1l-.7 .6M290.6 104.9l-.5 .9M291.2 103.7l-.4 .8M291.4 112.2l-.7 .6M291.7 102.3l-.3 .9M292 100.9l-.2 1M292.3 111.1l-.6 .7"/>
<path d="M293.3 110l-.6 .8M294.1 108.9l-.6 .7M294.8 107.6l-.5 .9M295.5 106.4l-.5 .8M296 105.1l-.3 .8M296.5 103.7l-.3 .9M296.8 102.3l-.2 .9M297.1 100.9l-.1 1M183.6 135.3l-.5 .3M184.2 136.5l-.6 .3M184.6 134.3l-.6 .8M185.3 133.1l-.4 .9"/>
<path d="M185.3 135.6l-.7 .7M185.4 131.1v1.5M185.4 122.6v.9M185.4 124v.9M185.4 125.4v1M185.4 126.8v1M185.4 128.3v.9M185.4 129.7v.9M185.7 122a.65 .65 0 0 0-.3 .8M186.1 134.5l-.5 .8M186.2 122l.5 .4v1.1M186.6 123a.67 .67 0 0 1-.9 .2"/>
<path d="M186.6 133.1l-.3 .9M186.7 131.1v1.6M186.7 124v.9M186.7 125.4v1M186.7 126.8v1M186.7 128.3v.9M186.7 129.7v.9"/>
</g>
<!-- layer: TEXT AND DIMENSIONS -->
<g fill="none" stroke="#000" stroke-width=".21">
<path d="M270.9 12.3v1.9M270.9 15.2v1.9M270.9 18v1.9M273 9.3h-2.1v2.1M274 9.3h1.9M276.8 9.3h1.9M279.7 9.3h1.9M282.5 9.3h1.9M285.4 9.3h1.9M288.3 9.3h1.9M291.1 9.3h1.9M294 9.3h1.9"/>
<path d="M296.8 9.3h1.9M299.7 9.3h1.9M302.5 9.3h1.9M305.4 9.3h1.9M308.3 9.3h1.9M311.1 9.3h1.9M314 9.3h1.9M316.8 9.3h1.9M319.7 9.3h1.9M322.5 9.3h1.9M325.4 9.3h1.9M328.3 9.3h1.9"/>
<path d="M331.1 9.3h1.9M334 9.3h1.9M336.8 9.3h1.9M339.7 9.3h1.9M342.5 9.3h2M345.4 9.3h1.9M348.3 9.3h1.9M351.1 9.3h1.9M354 9.3h1.9M356.8 9.3h1.9M359.7 9.3h1.9M362.5 9.3h2"/>
<path d="M365.4 9.3h1.9M368.3 9.3h1.9M371.1 9.3h1.9M374 9.3h1.9M376.8 9.3h1.9M379.7 9.3h1.9M382.6 9.3h1.9M385.4 9.3h1.9M388.3 9.3h1.9M391.1 9.3h1.9M394 9.3h1.9M396.8 9.3h1.9"/>
<path d="M399.7 9.3h1.9M402.6 9.3h2.1v2.1M404.7 12.3v1.9M404.7 15.2v1.9M404.7 18v1.9M270.9 20.9v1.9M270.9 23.7v2M270.9 26.6v1.9M270.9 29.5v1.9M270.9 32.3v1.9M270.9 35.2v1.9M270.9 38v1.9"/>
<path d="M305.4 36.3v23.9l8.4-.6M307.9 36.5a23.8 23.8 0 0 1 20.9 19.5M332.1 38.3h13M404.7 20.9v1.9M404.7 23.7v2M404.7 26.6v1.9M404.7 29.5v1.9M404.7 32.3v1.9M404.7 35.2v1.9M404.7 38v1.9M270.9 40.9v1.9M270.9 43.8v1.9"/>
<path d="M270.9 46.6v1.9M270.9 49.5v1.9M270.9 52.3v1.9M270.9 55.2v1.9M270.9 58v1.9M307.9 41.7a18.6 18.6 0 0 1 7.7 2.8M318.2 45.4l-2.3 2.7M330 58.4l-15.2 1.1M404.7 40.9v1.9M404.7 43.8v1.9M404.7 46.6v1.9M404.7 49.5v1.9"/>
<path d="M404.7 52.3v1.9M404.7 55.2v1.9M404.7 58v1.9M270.9 60.9v1.9M270.9 63.8v1.9M270.9 66.6v1.9M270.9 69.5v1.9M270.9 72.3v1.9M270.9 75.2v1.9M270.9 78v1.9M305.4 60.1l30.1 40M316.2 60.5l11.7 4.8h11.7"/>
<path d="M328.5 64.7h3.8M375.4 70l-57.1 43.1M404.7 60.9v1.9M404.7 63.8v1.9M404.7 66.6v1.9M404.7 69.5v1.9M404.7 72.3v1.9M404.7 75.2v1.9M404.7 78v1.9M270.9 80.9v1.9M270.9 83.8v1.9M270.9 86.6v1.9"/>
<path d="M270.9 89.5v1.9M270.9 92.3v1.9M270.9 95.2v1.9M270.9 98v1.9M404.7 80.9v1.9M404.7 83.8v1.9M404.7 86.6v1.9M404.7 89.5v1.9M404.7 92.3v1.9M404.7 95.2v1.9M404.7 98v1.9M139.2 109.7h33.8l12.1 9.3"/>
<path d="M144.7 119.6h29.4l9.4 8M179.7 111v1.9M179.7 113.8v1.9M179.7 116.7v1.9M179.7 119.5v2M181.3 108.4h-1.6v1.6M182.3 108.4h1.9M185.1 108.4h1.9M188 108.4h1.9M190.8 108.4h2M193.7 108.4h1.9M196.6 108.4h1.9"/>
<path d="M199.4 108.4h1.9M202.3 108.4h1.9M205.1 108.4h1.9M208 108.4h1.9M210.8 108.4h2M213.7 108.4h1.7v1.6M215.4 111v1.9M215.4 113.8v1.9M215.4 116.7v1.9M215.4 119.5v2M270.9 100.9v1.9M270.9 103.8v1.9"/>
<path d="M270.9 106.6v1.9M270.9 109.5v1.9M270.9 112.3v1.9M270.9 115.2v1.9M270.9 118v2M404.7 100.9v1.9M404.7 103.8v1.9M404.7 106.6v1.9M404.7 109.5v1.9M404.7 112.3v1.9M404.7 115.2v1.9M404.7 118v2"/>
<path d="M149.5 132.3h21.9l4.8 4.1M179.7 122.4v1.9M179.7 125.3v1.9M179.7 128.1v1.9M179.7 131v1.9M179.7 133.8v1.9M179.7 136.7v1.9M179.7 139.6v1.9M181.8 130.4l5 6.7M188.1 122.6l-8.6 6.4M196.1 133.2l-8.5 6.4M197.5 133.4l4.2 5.5"/>
<path d="M208.1 125.4l4.2 5.5M209.8 131.7l-6.7 5M212 126.2l19.6 6.8h31.9M215.4 122.4v1.9M215.4 125.3v1.9M215.4 128.1v1.9M215.4 131v1.9M215.4 133.8v1.9M215.4 136.7v1.9M215.4 139.6v1.9M270.9 120.9v1.9M270.9 123.8v1.9"/>
<path d="M270.9 126.6v1.9M270.9 129.5v1.9M270.9 132.3v1.9M270.9 135.2v1.9M270.9 138v2M404.7 120.9v1.9M404.7 123.8v1.9M404.7 126.6v1.9M404.7 129.5v1.9M404.7 132.3v1.9M404.7 135.2v1.9M404.7 138v2"/>
<path d="M179.7 142.4v1.6h1.6M182.3 144h1.9M185.1 144h1.9M188 144h1.9M190.8 144h2M193.7 144h1.9M196.6 144h1.9M199.4 144h1.9M202.3 144h1.9M205.1 144h1.9M208 144h1.9M210.8 144h2"/>
<path d="M215.4 142.4v1.6h-1.7M217.4 145.5l7.3 5.5h24.5M270.9 140.9v2.1h2.1M274 143h1.9M276.8 143h1.9M279.7 143h1.9M282.5 143h1.9M285.4 143h1.9M288.3 143h1.9M291.1 143h1.9M294 143h1.9M296.8 143h1.9"/>
<path d="M299.7 143h1.9M302.5 143h1.9M305.4 143h1.9M308.3 143h1.9M311.1 143h1.9M314 143h1.9M316.8 143h1.9M319.7 143h1.9M322.5 143h1.9M325.4 143h1.9M328.3 143h1.9M331.1 143h1.9"/>
<path d="M334 143h1.9M336.8 143h1.9M339.7 143h1.9M342.5 143h2M345.4 143h1.9M348.3 143h1.9M351.1 143h1.9M354 143h1.9M356.8 143h1.9M359.7 143h1.9M362.5 143h2M365.4 143h1.9"/>
<path d="M368.3 143h1.9M371.1 143h1.9M374 143h1.9M376.8 143h1.9M379.7 143h1.9M382.6 143h1.9M385.4 143h1.9M388.3 143h1.9M391.1 143h1.9M394 143h1.9M396.8 143h1.9M399.7 143h1.9"/>
<path d="M404.7 140.9v2.1h-2.1"/>
</g>
<g fill="#000" stroke="#000" stroke-width=".21">
<path d="M305.4 36.4l2.5-.3v.8zM305.4 41.5l2.5-.2v.8zM315.9 44.2l1.7 1.9-2.2-1.2zM328.4 56.1l.9-.1-.2 2.5zM313.8 59.6l2.5 .5-.3 .8zM185.4 118.7l1.7 1.9-2.2-1.2zM176.5 136l1.6 1.9-2.2-1.2zM180.3 128.4l1.8 1.8-.7 .5zM183.8 127.2l1.6 2-2.2-1.3zM186.5 137.4l.6-.6 1.2 2.3zM202.9 136.4l.5 .6-2.3 1.2zM209.5 131.4l2.3-1.2-1.8 1.8z"/>
<path d="M209.6 125.4l2.5 .5-.3 .7zM215.4 144l2.2 1.2-.5 .7z"/>
</g>
<!-- layer: 0 -->
<g fill="none" stroke="#000" stroke-width=".21">
<path d="M405.5 98.6h2v98.1h-2zM406.5 98.6v98.1M405.5 118.2h2M405.5 108.4h2M405.5 137.8h2M405.5 128h2M405.5 157.5h2M405.5 147.7h2M405.5 177.1h2M405.5 167.3h2M405.5 186.9h2M200.4 239.4v28.3"/>
<path d="M270.3 239.4v28.3M275.8 239.4v28.3M191.5 250.1h93M191.5 247h93M191.5 243.9h93M191.5 256.3h93M191.5 253.2h93M191.5 259.4h93M191.5 262.8h93M219.4 267.7v9.8M219.4 272.6h65.1M242.1 267.7v9.8"/>
<path d="M264.4 267.7v9.8"/>
</g>
<g fill="#000" stroke="#000" stroke-width=".21">
<path d="M8.9 9.3l.2 .1h401.6zM8.9 9.3h402l-.2 .1z"/>
<path d="M404.4 9.3l.3 .1zM404.4 9.3l.3 .1-.3 278.6zM404.7 9.4l-.3 278.6 .3-.1zM404.4 288l.3-.1z"/>
<path d="M404.6 9.3l.1 .1h6zM404.6 9.3h6.3l-.2 .1z"/>
<path d="M410.7 9.4v278.5l.2-278.6zM410.9 9.3v278.7l-.2-.1z"/>
<path d="M410.7 9.4v278.5l.2-278.6zM410.9 9.3v278.7l-.2-.1z"/>
<path d="M404.4 91l.3 .3 6.2-.3zM404.7 91.3l6.2-.3-.2 .3zM410.9 91l-.2 .3z"/>
<path d="M404.4 91l.3 114v-113.7zM404.4 91l.3 114-.3 .3z"/>
<path d="M405.5 98.6l1 9.8v-9.8zM405.5 98.6l1 9.8h-1z"/>
<path d="M410.9 91.1l-.2 .2 .2 113.9zM410.7 91.3l.2 113.9-.2-.2zM410.7 205l.2 .3zM404.7 205h6l.2 .3zM404.7 205l-.3 .3h6.5z"/>
<path d="M405.5 118.2l1 9.8v-9.8zM405.5 118.2l1 9.8h-1z"/>
<path d="M406.5 108.4l1 9.8v-9.8zM406.5 108.4l1 9.8h-1z"/>
<path d="M405.5 137.8l1 9.8v-9.8zM405.5 137.8l1 9.8h-1z"/>
<path d="M406.5 128l1 9.8v-9.8zM406.5 128l1 9.8h-1z"/>
<path d="M405.5 157.5l1 9.8v-9.8zM405.5 157.5l1 9.8h-1z"/>
<path d="M406.5 147.6l1 9.9v-9.9zM406.5 147.6l1 9.9h-1z"/>
<path d="M405.5 177.1l1 9.8v-9.8zM405.5 177.1l1 9.8h-1z"/>
<path d="M406.5 167.3l1 9.8v-9.8zM406.5 167.3l1 9.8h-1z"/>
<path d="M406.5 186.9l1 9.8v-9.8zM406.5 186.9l1 9.8h-1z"/>
<path d="M404.4 205l.3 .3 6.2-.3zM404.7 205.3l6.2-.3-.2 .3zM410.9 205l-.2 .3z"/>
<path d="M410.9 205.1l-.2 .2 .2 82.7zM410.7 205.3l.2 82.7-.2-.1zM410.7 287.9l.2 .1z"/>
<path d="M8.9 239.2l.2 .4zM8.9 239.2l395.5 .4h-395.3zM8.9 239.2l395.5 .4 .3-.4z"/>
<path d="M9.1 239.6h60.5l.3-.4zM8.9 239.2h61l-60.8 .4zM8.9 239.2l.2 .4z"/>
<path d="M69.9 239.6h60.6l.3-.4zM69.6 239.2h61.2l-60.9 .4zM69.6 239.2l.3 48.7v-48.3zM69.6 239.2l.3 48.7-.3 .1zM69.6 288l.3-.1z"/>
<path d="M130.8 239.6h60.5l.4-.4zM130.5 239.2h61.2l-60.9 .4zM130.5 239.2l.3 48.7v-48.3zM130.5 239.2l.3 48.7-.3 .1zM130.5 288l.3-.1z"/>
<path d="M191.7 239.6h92.6l.4-.4zM191.3 239.2h93.4l-93 .4zM191.3 239.2l.4 48.7v-48.3zM191.3 239.2l.4 48.7-.4 .1zM191.3 288l.4-.1z"/>
<path d="M284.7 239.6h63.6l.3-.4zM284.3 239.2h64.3l-63.9 .4zM284.3 239.2l.4 48.7v-48.3zM284.3 239.2l.4 48.7-.4 .1zM284.3 288l.4-.1z"/>
<path d="M404.7 239.2l-.3 .4 .3 48.4zM404.4 239.6l.3 48.4-.3-.1zM404.4 287.9l.3 .1z"/>
<path d="M191.3 277.3l.4 .4 93-.4zM191.7 277.7l93-.4-.4 .4zM284.7 277.3l-.4 .4 .4 10.3zM284.3 277.7l.4 10.3-.4-.1zM284.3 287.9l.4 .1z"/>
<path d="M191.3 277.7h93.4l-.4-.4zM191.3 277.7l.4-.4h92.6zM191.3 267.5v10.2l.4-.4zM191.3 267.5l.4 .4v9.4zM191.3 267.5l.4 .4 93-.4zM191.7 267.9l93-.4-.4 .4zM284.7 267.5l-.4 .4 .4 9.8zM284.3 267.9l.4 9.8-.4-.4z"/>
<path d="M383.1 277.3l.3 .4 11.7-.4zM383.4 277.7l11.7-.4-.4 .4zM394.7 277.7l.4 10.3v-10.7zM394.7 277.7l.4 10.3-.4-.1zM394.7 287.9l.4 .1z"/>
<path d="M348.5 277.7h34.8v-.4zM348.5 277.3h34.8l-34.8 .4z"/>
<path d="M394.7 277.3l.4 .4 9.6-.4zM395.1 277.7l9.6-.4-.3 .4zM404.7 277.3l-.3 .4 .3 10.3zM404.4 277.7l.3 10.3-.3-.1zM404.4 287.9l.3 .1z"/>
<path d="M9.1 9.4l-.2 278.6 .2-.1zM8.9 9.3l.2 .1-.2 278.6z"/>
<path d="M9.1 239.6l-.2 48.4 .2-.1zM8.9 239.4l.2 .2-.2 48.4z"/>
<path d="M9.1 287.9l60.7 .1-.2-.1zM9.1 287.9l60.7 .1h-60.9z"/>
<path d="M69.6 287.9l.3 .1zM69.9 239.2v48.8l-.3-.1zM69.9 239.2l-.3 .4v48.3z"/>
<path d="M69.9 287.9l60.7 .1-.1-.1zM69.9 287.9l60.7 .1h-60.8z"/>
<path d="M130.5 287.9l.3 .1zM130.8 239.2v48.8l-.3-.1zM130.8 239.2l-.3 .4v48.3z"/>
<path d="M130.8 287.9l60.7 .1-.2-.1zM130.8 287.9l60.7 .1h-60.9z"/>
<path d="M191.3 287.9l.4 .1zM191.7 239.2v48.8l-.4-.1zM191.3 239.6v48.3l.4-48.7z"/>
<path d="M191.7 287.9l92.8 .1-.2-.1zM191.7 287.9l92.8 .1h-93z"/>
<path d="M284.3 287.9l.4 .1zM284.7 239.2v48.8l-.4-.1zM284.7 239.2l-.4 .4v48.3z"/>
<path d="M191.5 288h93l-.2-.1zM191.5 288l.2-.1h92.6zM191.3 288l.4-.1zM191.7 277.7v10.2l-.4 .1zM191.3 277.3v10.7l.4-10.3z"/>
<path d="M284.7 287.9l63.8 .1-.2-.1zM284.7 287.9l63.8 .1h-64z"/>
<path d="M348.3 287.9l.3 .1zM348.6 239.2v48.8l-.3-.1zM348.6 239.2l-.3 .4v48.3z"/>
<path d="M383.3 288h11.6l-.2-.1zM383.4 287.9h11.3l-11.4 .1zM383.1 288l.3-.1zM383.4 277.7v10.2l-.3 .1zM383.1 277.3v10.7l.3-10.3z"/>
<path d="M8.9 288h395.7l-.2-.1zM8.9 288l.2-.1h395.3zM8.9 239.4v48.6l.2-.1zM8.9 239.4l.2 .2v48.3z"/>
<path d="M394.9 288h9.7l-.2-.1zM394.9 288l.2-.1h9.3zM394.7 288l.4-.1zM395.1 277.7v10.2l-.4 .1zM394.7 277.3v10.7l.4-10.3z"/>
<path d="M9.1 287.9l401.8 .1-.2-.1zM9.1 287.9l401.8 .1h-402z"/>
<path d="M404.7 287.9l6.2 .1-.2-.1zM404.7 287.9l6.2 .1h-6.3z"/>
<path d="M404.6 288h6.3l-.2-.1zM404.7 287.9h6l-6.1 .1zM404.4 288l.3-.1zM404.7 205.3v82.6l-.3 .1zM404.4 205v83l.3-82.7z"/>
</g>
<!-- layer: LINE THICK -->
<path d="M26 14.9l4.2 6.2h.5M30.1 14.1h1.3M30.7 14.1v7M307.2 19.5h1.2M307.7 19.5v7M25.4 21.1h1.3M26 21.1v-7l4.7 7M302.4 26.5h1.3M303.1 20.3l4.1 6.2h.5M303.1 26.5v-7l4.6 7" fill="none" stroke="#000" stroke-width=".25"/>
<!-- layer: LINE MEDIUM -->
<path d="M19 16.4l9.4-4.7 9.4 4.7h-4.7l2.3 7h-14l2.3-7zM296 21.8l9.4-4.7 9.4 4.7h-4.7l2.3 7h-14l2.3-7z" fill="none" stroke="#000" stroke-width=".21"/>
<g font-size="4.2">
<text x="291.3" y="49.5">A</text>
<text x="315.4" y="52.6">B</text>
<text x="292.6" y="74.8">D</text>
<text x="316.9" y="72.6">C</text>
<text x="287.2" y="252.5">LLANDYFRIOG</text>
<text x="351.5" y="254">ARQIVA SITE</text>
<text x="287.3" y="262.5">SITE PLAN</text>
<text x="351.2" y="259.1">CWRWS MILL</text>
<text x="351.1" y="264.1">NEWCASTLE EMLYN</text>
<text x="351.2" y="269.2">CEREDIGION</text>
<text x="351.3" y="274.2">SA44 5TR</text>
<text x="351.6" y="285.7">141023</text>
<text x="385.5" y="285.7">100</text>
<text x="397.7" y="285.7">01</text>
</g>
<g font-size="3.5">
<text x="332.1" y="37.5">NOTES:</text>
<text x="332.2" y="41.7">CLIMBING FACE - FACE C</text>
<text x="332.2" y="46">STEP PEGS ON FACES B &amp; D</text>
<text x="409" y="89.4" transform="rotate(-90 409 89.4)">ALL SCALES AS SHOWN WHEN PRINTED AT A3</text>
<text x="409" y="286.3" transform="rotate(-90 409 286.3)">ALL SCALES AS SHOWN WHEN PRINTED AT A3</text>
</g>
<g font-size="2.8">
<text x="271.1" y="266.3">BY</text>
<text x="276.4" y="266.3">DATE</text>
<text x="233.9" y="271.1">AM</text>
<text x="259" y="271.1">MP</text>
<text x="279.3" y="271.1">JBT</text>
<text x="230.4" y="276">25/04/19</text>
<text x="252.7" y="276">25/04/19</text>
<text x="272.6" y="276">25/04/19</text>
</g>
<g font-size="2.5">
<text x="194.7" y="262">01</text>
<text x="227.5" y="262">FIRST ISSUE</text>
<text x="193.3" y="266.2">REV</text>
<text x="232.6" y="266.2">REV</text>
<text x="192" y="275">WHEN PRINTED AT A3</text>
<text x="194.2" y="272">SCALE AS SHOWN</text>
<text x="193.3" y="280.3">ALL DIMENSIONS IN mm UNLESS OTHERWISE STATED.</text>
<text x="193.2" y="286.3">OTHER RELEVANT DRAWINGS.</text>
<text x="193.3" y="283.3">THIS DRAWING TO BE READ IN CONJUNCTION WITH</text>
</g>
<g font-size="2.1">
<text x="310.7" y="41.5" transform="rotate(20 310.7 41.5)">41°</text>
<text x="321" y="41.2" transform="rotate(43 321 41.2)">86°</text>
<text x="328.5" y="64.2">N86 MARK</text>
<text x="409.9" y="101" transform="rotate(-90 409.9 101)">10cm</text>
<text x="139.1" y="109.2">17.0m PROPOSED TIMBER POLE</text>
<text x="409.9" y="109.6" transform="rotate(-90 409.9 109.6)">9cm</text>
<text x="144.8" y="119.3">PROPOSED FEEDER ROUTE</text>
<text x="409.9" y="119.5" transform="rotate(-90 409.9 119.5)">8cm</text>
<text x="150.2" y="129.6">ASSUMED EXISTING</text>
<text x="183.4" y="131.4" transform="rotate(53 183.4 131.4)">1000</text>
<text x="409.9" y="129.3" transform="rotate(-90 409.9 129.3)">7cm</text>
<text x="154.5" y="132.1">FEEDER ROUTE</text>
<text x="204.1" y="135" transform="rotate(-37 204.1 135)">1000</text>
<text x="231.9" y="132.8">17.0m EXISTING TIMBER POLE</text>
<text x="409.9" y="139.1" transform="rotate(-90 409.9 139.1)">6cm</text>
<text x="409.9" y="148.9" transform="rotate(-90 409.9 148.9)">5cm</text>
<text x="225.2" y="150.4">SEE DETAIL FOR FACE</text>
<text x="225.2" y="153">ORIENTATION</text>
<text x="409.9" y="158.6" transform="rotate(-90 409.9 158.6)">4cm</text>
<text x="409.9" y="168.6" transform="rotate(-90 409.9 168.6)">3cm</text>
<text x="409.9" y="178.3" transform="rotate(-90 409.9 178.3)">2cm</text>
<text x="409.9" y="188.3" transform="rotate(-90 409.9 188.3)">1cm</text>
<text x="409.9" y="198" transform="rotate(-90 409.9 198)">0cm</text>
<text x="287.3" y="243.9">TITLE</text>
<text x="351.2" y="243.9">SITE ADDRESS</text>
<text x="271.5" y="261.9">AM</text>
<text x="276.1" y="261.9">25/04/19</text>
<text x="220.8" y="271.1">DRAWN</text>
<text x="243.5" y="271.1">CHECKED</text>
<text x="265.9" y="271.1">APPROVED</text>
<text x="220.8" y="276">DATE</text>
<text x="243" y="276">DATE</text>
<text x="265.2" y="276">DATE</text>
<text x="352.1" y="281.6">ARQIVA REF.</text>
<text x="384.8" y="281.6">DRG No.</text>
<text x="397.5" y="281.6">REV</text>
</g>
</svg>
